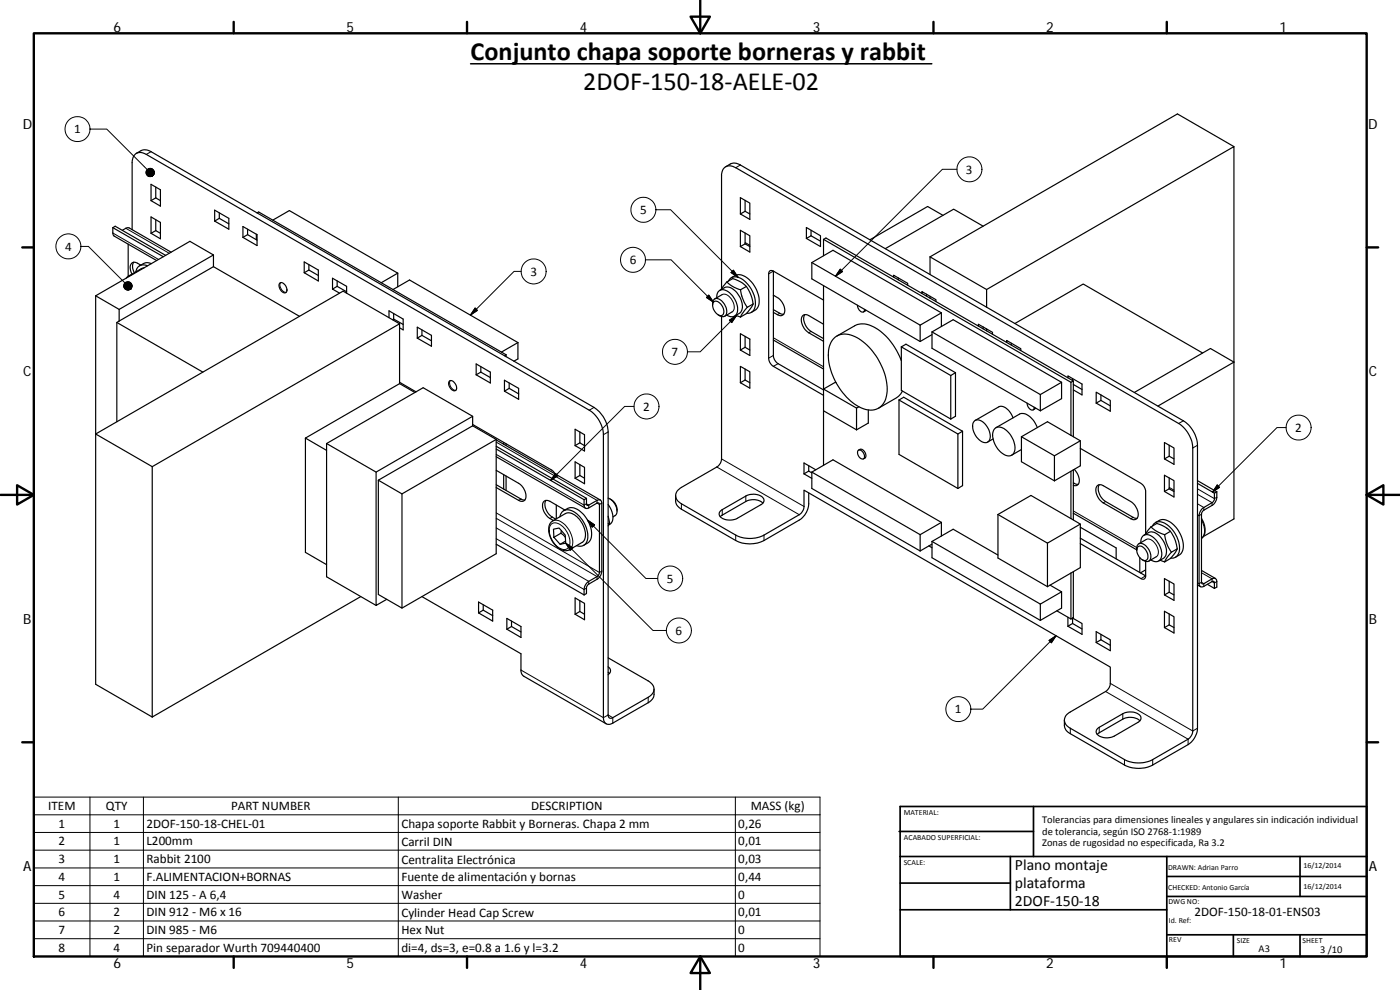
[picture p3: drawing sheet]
<svg xmlns="http://www.w3.org/2000/svg" width="420mm" height="297mm" viewBox="0 0 420 297" stroke-linecap="round" stroke-linejoin="round" font-family="sans-serif">
<g fill="none" stroke="#000" stroke-width=".36">
<path d="M40.9 46l1.4-.8a3.1 3.1 0 0 1 3 .3l133 76.7a9.5 9.5 0 0 1 4.2 7.4v84.9a.85 .85 0 0 0 .4 .9 .85 .85 0 0 0 1-.1l10.6-6.1a2.59 2.59 0 0 0 1.8-2.4 2.59 2.59 0 0 0-1.8-2.5l-12-6.9M45.3 55.3l2.8 1.6v4.9l-2.8-1.6zM46.7 59.4l-1.4 .8M46.7 56.1v3.3M46.7 59.4l1.4 .8M217.8 50l1.4-.8a3 3 0 0 1 3 .3l132.9 76.8a9.4 9.4 0 0 1 4.3 7.3v84.9a6.3 6.3 0 0 1-2.8 4.9l-10.7 6.1a9.3 9.3 0 0 1-8.4 0l-16.3-9.4a2.91 2.91 0 0 1-1.8-2.4v-1.6M222.2 59.3l2.8 1.6v4.9l-2.8-1.6zM370.3 44l-16.9-9.8-74.3 42.9M33.9 68.3v1.9l.4 .6 12.7 7.4M33.9 68.3l15.1 8.7M33.9 68.3l.7-.4 15.1 8.7M36.7 69.1l1.3-.7h.8l12.6 7.3"/>
<path d="M38.5 73.3v9.6M39.7 68.9v-20.1a2.58 2.58 0 0 1 1.2-2.8 2.58 2.58 0 0 1 3 .3l133 76.8a9.4 9.4 0 0 1 4.2 7.3v84.9a1.72 1.72 0 0 0 .8 1.9 1.72 1.72 0 0 0 2-.2l10.6-6.2a3.1 3.1 0 0 0 1.8-2.4v-1.6M40.1 78.7a3.2 3.2 0 0 0 .2 3.1M42.3 79.5l-1-.5a1.42 1.42 0 0 0-1.8 0 1.42 1.42 0 0 0-.4 1.7l.5 1.5M44.3 79.8a2.34 2.34 0 0 0-3.5 1.8M45.3 65.1l2.8 1.6v4.9l-2.8-1.6zM45.4 79.1l-1.4-.3-2.1 1M46.7 69.2l-1.4 .8M46.7 65.9v3.3M46.7 69.2l1.4 .8M64.1 76.5l-7.1-4.1-28.3 16.4M64.1 76.5v3.5"/>
<path d="M64.1 76.5l-28.3 16.3M64.4 63.1l4.3 2.4v3.3l-4.3-2.5zM65.8 65.5l-1.4 .8M65.8 65.5l2.9 1.7M65.8 63.9v1.6M72.9 68l4.2 2.4v3.3l-4.2-2.5zM74.3 70.4l-1.4 .8M74.3 68.8v1.6M74.3 70.4l2.8 1.7M76.9 70.3v1.6M77.1 63.9l.5-.3 74.3 42.8M81.9 66l4.9-2.8 32.6 18.8"/>
<path d="M91.3 78.6l4.2 2.4v3.3l-4.2-2.5zM92.7 79.4v1.6M222.2 69.1l2.8 1.6v4.9l-2.8-1.6zM223.6 60.1v3.3M223.6 69.9v3.3M223.6 73.2l-1.4 .8M223.6 73.2l1.4 .8M223.6 63.4l-1.4 .8M223.6 63.4l1.4 .8M242 68.3l4.2 2.4v3.3l-4.2-2.5zM243.4 69.1v1.6M243.4 70.7l-1.4 .8"/>
<path d="M243.4 70.7l2.8 1.7M243.6 78.8v4.9l32.6 18.8M243.6 78.8l6.4-3.7 32.5 18.8M243.6 78.8l32.6 18.8M247.2 71.8l.7-.4 74.2 42.9M247.2 71.8l74.2 42.9M247.2 71.8v4.9M279.1 77.1l17 9.8M279.1 77.1v5.3M283 64.6l-4.6-2.6-17.3 9.9M295.1 67.9l-8.9-5.1-20.5 11.8M28.7 88.8l7.1 4"/>
<path d="M28.7 88.8v41.4l17 9.8M35.1 96.8l25.8 14.9M35.8 92.8v3.5M35.8 96.3l-.7 .5v29.7M43.2 80.4l-.8 .2-4 2.4-.5 .4M64.1 80l-28.3 16.3M64.1 80l25.8 14.9M84 84.9a1.96 1.96 0 0 1 1.8 2.9 1.99 1.99 0 0 1-2-2.6zM92.7 81l2.8 1.7M92.7 81l-1.4 .8M99.8 86.7v-3.2l4.2 2.4v2M99.8 86.7l2.1 1.2"/>
<path d="M101.2 84.3v1.6M101.2 85.9l2.8 1.6M101.2 85.9l-1.4 .8M116.7 95.3v-2l4.3 2.4v3.3l-1.1-.6M118 86.9l4.9-2.9 32.5 18.8M118.1 95.7l2.9 1.6M118.1 94.1v1.6M118.1 95.7l-.3 .2M119.4 82l-5 2.8M119.4 82v4M119.9 97.2l-74.2 42.8M119.9 97.2l-16.9-9.8-74.3 42.8v75.1l17 9.8"/>
<path d="M119.9 97.2v17.9M125.2 98.2l4.3 2.4v3.3l-4.3-2.4zM126.6 99v1.6M213.9 91.6a1.49 1.49 0 0 1 .6-1.9 1.49 1.49 0 0 1 2 .5 3.7 3.7 0 0 1 1.3 4.5 1.6 1.6 0 0 1-2.2-.2M214.3 90.6a2.22 2.22 0 0 1 2.7 1.7 1.5 1.5 0 0 1-.8 2.4 3.2 3.2 0 0 1-2.1-4zM215.1 89.3a1.99 1.99 0 0 1 1-2.2 1.99 1.99 0 0 1 2.5 .4 6.1 6.1 0 0 1 2.5 6.8 1.96 1.96 0 0 1-3 .2M216 87.1l1.4-.8a4.1 4.1 0 0 1 4.6 2.8 3.9 3.9 0 0 1-.1 4.9l-1.4 .8M216.5 86.6v-33.8a2.6 2.6 0 0 1 1.3-2.8 2.6 2.6 0 0 1 3 .3l132.9 76.8a9.5 9.5 0 0 1 4.3 7.3v84.9a3.3 3.3 0 0 1-1.4 2.5l-10.7 6.1a9.3 9.3 0 0 1-8.4 0l-16.3-9.4a2.57 2.57 0 0 1-1.8-2.4 2.57 2.57 0 0 1 1.8-2.5l10.6-6.1a3.1 3.1 0 0 0 1.4-2.5v-4.8l-91.9-53.1v4.9a3.1 3.1 0 0 1-1.4 2.4l-10.6 6.1a9.4 9.4 0 0 1-8.5 0l-16.3-9.3a2.6 2.6 0 0 1-1.7-2.5 2.6 2.6 0 0 1 1.7-2.5l10.6-6.1a3.1 3.1 0 0 0 1.4-2.4v-42.7M216.7 88.4l-2.2 1.3M218.2 84.6l-1.8 2.3M218.2 84.6l1.7-1 2.4 1 1.7 1.4M218.2 84.6l1.7 1.4 2.3 .9"/>
<path d="M218.6 84.3a2.62 2.62 0 0 1 4.1-.6 8.7 8.7 0 0 1 3.7 8.9 2.17 2.17 0 0 1-2.3 1.4M219.5 83.3l1.1-.6a4.1 4.1 0 0 1 4.6 1.6 8 8 0 0 1 2.3 7.7l-.6 .9-1.4 .8M219.7 93.6l-2.2 1.3M220.9 94.6l1.3 .5M222.2 86.9l.8 2.9 1.3 2.4M224 86l-1.8 .9M224 86l1.3 2.4 .7 2.8M224.3 92.2l-2.1 2.9M226 91.2l-2 2.9-1.8 1M226 91.2l-1.7 1M232.1 88.6l1.2 .7a4.1 4.1 0 0 1 1.8 5.1l-.9 .3-2.1-1M232.1 92.9l2.2 1.2 .9 .2"/>
<path d="M232.1 81.3v25.4a3.1 3.1 0 0 0 1.4 2.4l13.7 7.9M232.3 88.7l-.2 .1M241.5 94.4a4.3 4.3 0 0 0 1.9 5l3.8 2.2M247.2 97.3l-4.5-2.6a1.46 1.46 0 0 0-1.8 0 1.46 1.46 0 0 0-.4 1.8 4.9 4.9 0 0 0 2.2 3.3l4.5 2.6M247.2 90l-15.1-8.7a.86 .86 0 0 0-1-.1 .86 .86 0 0 0-.4 1v25.3a3 3 0 0 0 1.4 2.4l15.1 8.7M247.2 85.7v53.9M257.4 91.6a1.73 1.73 0 0 0 1.8 1.9l.2-.7M259.8 93l-.6 .6M268.2 83.1v-.5l4.2 2.4v.6M269.6 83.4v.6M276.2 97.6v4.9M276.7 88v-.5l4.2 2.4v.6"/>
<path d="M278.1 88.3v.5M279.1 88.9v.6M279.7 99.6l32.5 18.8M279.7 99.6l6.4-3.7 32.5 18.8M279.7 99.6v4.9l32.5 18.8M282.5 93.9l-6.3 3.7M282.5 93.9v4.1M293.6 97.8v-.5l4.3 2.4v.6M295.1 98.1v.6M296.1 86.9l74.2-42.9v64.6M296.1 86.9v5.3M296.1 98.7v.6"/>
<path d="M304.6 97.1l20.5-11.9 35.8 20.7M119.9 115.1l4.6 2.7M119.9 115.1l-28.2 16.3M119.9 114.7l5 2.9M126.6 100.6l2.9 1.7M126.6 100.6l-1.4 .9M134.8 114.4a1.59 1.59 0 0 1 2.2 1.5 .94 .94 0 0 1-.4 1.3 .94 .94 0 0 1-1.3-.6 2.08 2.08 0 0 1-.5-2.2zM142.9 109.2l4.3 2.5v3.2l-4.3-2.4zM144.3 110v1.7M144.3 111.7l2.9 1.6M144.3 111.7l-1.4 .8M151.4 114.1l4.2 2.4v3.3l-4.2-2.4z"/>
<path d="M151.9 106.4l-.5 .3M151.9 106.4v.6M152.8 114.9v1.6M152.8 116.5l2.8 1.7M152.8 116.5l-1.4 .9M155.4 102.8l-4.9 2.8M155.4 102.8v4.9l-1.2 .7M222.2 109.9l2.8 1.6v5l-2.8-1.7zM222.2 100.1l2.8 1.6v5l-2.8-1.7zM223.6 110.7v3.3M223.6 114l1.4 .8M223.6 114l-1.4 .8"/>
<path d="M223.6 104.2l1.4 .8M223.6 104.2l-1.4 .8M223.6 100.9v3.3M232.1 102l15.1 8.7M250.3 101.5a5.5 5.5 0 0 1 6.8-.2 19.1 19.1 0 0 1 9.1 16.8 5 5 0 0 1-7.9 4.2 18.9 18.9 0 0 1-9.6-17.1l.7-2.4zM250.9 114.8l-.2-.1-3.5 2 9.9 5.7M251.2 100.8l5.3-3a6.3 6.3 0 0 1 6.6 .8 19.4 19.4 0 0 1 7.4 9.6M270.5 104.1l14.8 8.6M270.5 104.1v13l14.8 8.6M270.5 104.1l1.4-.8 14.9 8.5M270.8 117.3l-1.5 1.8-5.6 3.4M279.7 100.4l-3.5 2.1"/>
<path d="M285.3 112.7v13M286.8 111.8l-1.5 .9M286.8 111.8v13.1l-1.5 .8M302.1 102.7v-.5l4.3 2.4v.6M303.5 103v.5M312.2 118.4v4.9M318.6 114.7v4.9l-6.4 3.7M318.6 114.7l-6.4 3.7M320.5 113.3v-.5l4.2 2.4v3.3l-2.6-1.5M321.4 114.7l.7-.4v16.7M321.4 114.7v15.9M321.9 113.6v.6"/>
<path d="M322.1 115.4l2.6 1.5M329 117.7l4.2 2.4v3.3l-4.2-2.5zM330.4 118.5v1.6M370.3 108.6l-22.8 13.2M370.3 108.6v47.1l-9.2 5.3M370.3 108.6l-7-4-22.9 13.2M91.7 131.4l6.3 3.7M91.7 131.4v34.3l6.3 3.7M98 133.1l14.9 8.5M98 133.1v40l14.9 8.6M141.8 127.8v-2.9l-28.9 16.7v40.1l3.1-1.9M141.8 127.8l7.1 4v34.3l-28.3 16.4"/>
<path d="M141.8 127.8l-28.3 16.3M141.8 124.9l-14.8-8.6-29 16.8M141.8 127.4l23.8 13.6 1 1.2M148.9 137l26.8 15.5M148.9 134.7l26.4 15.2M148.9 132l31.3 18M148.9 131.8l-28.3 16.4M148.9 133.9l27.1 15.6M151.2 132.8v.5M151.9 133.2v.5M172.6 128.8l2.8 1.6v4.9l-2.8-1.6zM172.6 138.6l2.8 1.6v4.9l-2.8-1.6z"/>
<path d="M174 129.6v3.3M174 132.9l1.4 .8M174 132.9l-1.4 .8M174 139.4v3.3M242.7 139.7v1.7M247.2 123.3l9.9 5.7M257.1 122.4v6.6M257.5 135.2a1.69 1.69 0 0 1 1.9 2.2 1.04 1.04 0 0 1-1.7-.6l-.3-1zM257.7 135.1a1.56 1.56 0 0 1 1.6 .1 1.56 1.56 0 0 1 .6 1.6l-.2 .5-.5 .4M257.8 122l-.7 .4M260.6 123v3.9l-3.5 2.1M269.8 120v16.3l17.7 10.3"/>
<path d="M269.8 120l1.4-.8 17.7 10.2M269.8 120l17.7 10.2M287.5 130.2v16.4M288.9 129.4l-1.4 .8M288.9 129.4v16.3l-1.4 .9M292.4 126.4a2.56 2.56 0 0 1 3.6 1.2 3.8 3.8 0 0 1 .5 5 3 3 0 0 1-3.6-1.8 3.9 3.9 0 0 1-.5-4.4zM298 131.7l-1.6 .9M298.6 128.5a3.1 3.1 0 0 1 4.1 1.3 5.9 5.9 0 0 1 1.4 6.4 2.4 2.4 0 0 1-3.6-.4 6.4 6.4 0 0 1-2.3-6.8zM304 125.4a4.4 4.4 0 0 0-4-3.4l-7.3 4.2M306.5 134.9l-2.9 1.7M306.5 131v7.5l10 5.8M306.5 131l10 5.8"/>
<path d="M308.3 121a1.9 1.9 0 0 0 1.7 2l.3-.3 .1-.5M310.7 122.4l-.6 .6M311.3 128.3a6 6 0 0 0-4.4-4.2l-.9 .1-7.1 4.1M316.5 136.8v7.5M321.4 130.6l-7-4.1-7.9 4.5M321.4 130.6l2.8 1.6v7.6l-7.7 4.5M324.2 134.5l18.2 10.5a3.1 3.1 0 0 1 1.4 2.5v12.6M324.2 132.2l-7.7 4.6M330.4 120.1l2.8 1.7M330.4 120.1l-1.4 .8M349.5 132.8l2.8 1.6v4.9l-2.8-1.6zM350.9 133.6v3.3"/>
<path d="M350.9 136.9l1.4 .8M350.9 136.9l-1.4 .8M45.7 140v75.1M113.5 144.1l7.1 4.1v34.3l-7.1-4.1zM148.9 145.4l7.7 4.5 .9 .1M148.9 141.1l6.7 3.9a4 4 0 0 1 1.8 5.1l-.6 .3-.9-.1-7-4M151.2 142.4v4.3M151.9 142.9v4.3M163.9 150.1a4.2 4.2 0 0 0 1.8 5.1l1.1 .6M165.3 156.7l4.4-2.6a3.7 3.7 0 0 1 4.2 1.8 6.1 6.1 0 0 1 1.3 6.4l-4.4 2.7a4.2 4.2 0 0 1-4.9-2.4l-.3-.4a5 5 0 0 1-.3-5.5zM166.1 158.8l1.7-.4 1.8 2.1 .2 2.5-1.7 .3-1.9-2.1zM167 151.5v4.2"/>
<path d="M168 155.1a2.52 2.52 0 0 1 1.7-2.1 2.52 2.52 0 0 1 2.6 .6 8.6 8.6 0 0 1 3.8 8.9 2.32 2.32 0 0 1-3.1 1.2M168.4 160l1.3 1.2M168.4 160l-2.2 1.2M168.5 159.2l-.1 .8M169.2 153.2l1.1-.6a4.1 4.1 0 0 1 4.7 1.6 8.1 8.1 0 0 1 2.2 7.7l-.6 .9-1.4 .8M169.5 153l-4.5-2.6a1.48 1.48 0 0 0-1.8 .1 1.48 1.48 0 0 0-.4 1.8 5.3 5.3 0 0 0 2.2 3.3l1.1 .6M174 142.7l1.4 .8M174 142.7l-1.4 .8M175.3 149.9v1.7a.87 .87 0 0 0 .4 .9 .87 .87 0 0 0 1-.1l2.5-1.5 .6 .1 .1 20.8-.6 1.1-2.6 1.5a3.1 3.1 0 0 0-1.4 2.5v1.6M175.3 149.9l.7-.4v1.8l.4 .4 2.8-1.6a.87 .87 0 0 1 1-.1 .87 .87 0 0 1 .4 .9v20.5a2.94 2.94 0 0 1-1.4 2.4l-2.8 1.7-.4 .8v1.8l-.7 .4M182.5 151.4a4.8 4.8 0 0 1 .8 5.7l-.6 .4M182.5 154.9l.5 2"/>
<path d="M182.5 149.5a4.1 4.1 0 0 1 2.4 4.9l-.9 .7M183 156.9l-.5 .9M183 156.9l-.5 .3M183.1 149.7a3.7 3.7 0 0 1 2.1 3.7M216.2 153.3l7.6-4.5a4.4 4.4 0 0 1 5.4 .8 1.38 1.38 0 0 1-.8 1.8l-7.1 4.1a4.1 4.1 0 0 1-5.4-1v-.7zM228.9 150.9a4.5 4.5 0 0 0-5.1-.4l-7.7 4.5M241.3 142.2l2.3 1.3M242.7 141.4l-1.4 .8M242.7 141.4l.9 .5M242.7 147.9v3.3a6.1 6.1 0 0 1-2.8 4.8l-10.6 6.2a9.4 9.4 0 0 1-8.5 0l-16.3-9.4a2.96 2.96 0 0 1-1.7-2.5v-1.6M243.6 141.6l6.4-3.6 32.5 18.7M243.6 141.6v5l32.6 18.7"/>
<path d="M243.6 141.6l32.6 18.8M244.8 140.9l-3.5-2v3.3M282.5 156.7v4.1M282.5 156.7l-6.3 3.7M299.5 154.4l14.9 8.6M299.5 154.4v13l14.9 8.6M299.5 154.4l9.9-5.7 12 6.9M321.4 141.4v14.2M321.4 155.6l2.8 1.6v13.1l-9.8 5.7M322.1 144.9l.8 .4h.7M322.1 141v15M322.1 154l19.1 11"/>
<path d="M322.4 140.8a3.7 3.7 0 0 1 1 4.7l-.5 .2-.8-.1M324.2 158.2l10.8 6.2v3.3M324.2 157.2l-9.8 5.8M329.3 145.8l.6-.4 .9 .2 8.6 4.9a4.1 4.1 0 0 1 1.8 5.1l-.9 .4-.6-.2-8.6-4.9a4.1 4.1 0 0 1-1.8-5.1zM329.9 145.4a4.3 4.3 0 0 0 1.9 5.1l8.3 4.7 1.1 .3M345.4 158.1l1.8 1.3 2.3 1M345.4 158.1l-1.7 2.3M345.4 158.1l1.8-1 2.3 1 1.7 1.3M345.9 157.8a2.56 2.56 0 0 1 4-.6 8.5 8.5 0 0 1 3.8 8.9 2.15 2.15 0 0 1-2.3 1.4M346.8 156.8l1.1-.7a4.1 4.1 0 0 1 4.6 1.7 8.1 8.1 0 0 1 2.3 7.7l-.6 .9-1.4 .8M349.5 142.6l2.8 1.6v4.9l-2.8-1.6zM350.9 143.4v3.3"/>
<path d="M350.9 146.7l1.4 .8M350.9 146.7l-1.4 .8M351.2 159.4l-1.7 1M351.2 159.4l1.4 2.5 .7 2.8M359.4 145l5.1 3M359.4 144.2l5.8 3.4M360.6 155.5a4.7 4.7 0 0 1 0 6M364.5 148v1.8l-.3 .6-2.9 1.9a3.1 3.1 0 0 0-1.4 2.4v20.4a.87 .87 0 0 0 .4 .9 .87 .87 0 0 0 1-.1l2.9-1.5 .3 .4v1.8M365.2 147.6l-.7 .4M365.2 147.6v1.6a3.2 3.2 0 0 1-1.4 2.4l-2.7 1.6-.5 .9v20.9l.7 .1 2.5-1.4a.87 .87 0 0 1 1-.1 .87 .87 0 0 1 .4 .9v1.6l-.7 .5M108.3 179l-62.6 36.1M126.6 179l29.7 17.2v5.2l.7 1.3 24.9 14.5"/>
<path d="M148.9 163.3l26.4 15.2M169.7 162.3l-1.6 1M172.6 179.4l2.8 1.6v4.9l-2.8-1.6zM276.2 160.4v4.9M278.8 163.8l.9 .5M279.7 162.5l6.4-3.7 13.4 7.7M279.7 162.5v4.8l32.5 18.8M279.7 162.5l32.5 18.8M279.7 163.3l-3.5 2M314.4 163v13M315.1 175.6l3.5 2M318.6 177.6l-6.4 3.7"/>
<path d="M318.6 177.6v4.9l-6.4 3.6M321.4 171.9v13.8M322.1 171.5v13.8l-.7 .4M324.2 161.5l19.6 11.3M324.2 163.1l18.2 10.5a.85 .85 0 0 0 1 .1 .85 .85 0 0 0 .4-.9v-4.4M341.2 165a1.15 1.15 0 0 1 .8-1.2 1.15 1.15 0 0 1 1.4 .7 2.61 2.61 0 0 1 .6 3.6 2.82 2.82 0 0 1-2.8-3.1 1.4 1.4 0 0 1 .2-1.5 1.4 1.4 0 0 1 1.5-.4 4.1 4.1 0 0 1 2.3 4.8l-.6 .5h-.8M342.1 167.3v4.5M342.4 162.8a2 2 0 0 1 1-2.3 2 2 0 0 1 2.5 .5 6.2 6.2 0 0 1 2.4 6.7 1.93 1.93 0 0 1-2.9 .3M342.8 168l1 .4M343.3 160.6l1.4-.8a3.5 3.5 0 0 1 4 1.9 4.6 4.6 0 0 1 .7 5.6l-1.6 1M343.8 171l-1.5 .9M344 161.9l-2.2 1.3"/>
<path d="M347 167l-2.2 1.4M348.1 168.1l1.4 .5M349.5 173.6l2.8 1.6v4.9l-2.8-1.6zM349.5 160.4l.7 2.8 1.4 2.5M350.9 174.4v3.3M350.9 177.7l1.4 .8M350.9 177.7l-1.4 .8M351.6 165.7l-1.4 1.6-.7 1.3M353.3 164.7l-.5 .9-1.6 2-1.7 1M353.3 164.7l-1.7 1M359.4 175.5l.9 .5M360.6 171.2l4.2 2.4"/>
<path d="M362.4 175.3l2.1 1.3M143.6 180.6l4.3 2.5v3.3l-4.3-2.5zM145 181.4v1.7M145 183.1l2.9 1.6M145 183.1l-1.4 .8M152.1 185.5l4.2 2.5v3.3l-4.2-2.5zM153.5 186.4v1.6M153.5 188l2.8 1.6M153.5 188l-1.4 .8M174 180.2v3.3M174 183.5l1.4 .8M174 183.5l-1.4 .8"/>
<path d="M312.2 181.3v4.8M317.2 183.3l4.2 2.4M320.5 185.2v2.7M321.9 187.1v-1.7l2.8 1.7v3.2l-4.2-2.4M321.9 187.1l-1.4 .8M321.9 187.1l2.8 1.6M329 189.5l4.2 2.5v3.2l-4.2-2.4zM330.4 190.3v1.7M330.4 192l-1.4 .8M330.4 192l2.8 1.6M349.5 183.4l2.8 1.6v4.9l-2.8-1.6zM350.9 187.5l1.4 .8"/>
<path d="M350.9 187.5l-1.4 .8M350.9 184.2v3.3M182.5 200.1a1.34 1.34 0 0 1 0 2.3M182.5 201.7l.4 .4M329.4 218.6l7.6-4.5a4.1 4.1 0 0 1 5.4 1l-.1 .8-.5 .7-7.4 4.3a4.2 4.2 0 0 1-5.4-1v-.8zM342.1 216.3a4.7 4.7 0 0 0-5.1-.5l-7.7 4.5"/>
</g>
<g fill="none" stroke="#000" stroke-width=".3">
<path d="M27 38.7a3.7 3.7 0 0 1-5.5 3.2 3.7 3.7 0 0 1-.3-6.4 3.7 3.7 0 0 1 5.8 2.7v.5h5l12.2 12.2M45.3 45.5l-1.4 .8M222.2 49.5l-1.4 .8M287.2 50.8h-4.4l-32 32.1M24.3 73.9a3.8 3.8 0 0 1-5.6 3.2 3.8 3.8 0 0 1-.3-6.4 3.8 3.8 0 0 1 5.8 2.7l.1 .5h2.2l11 11M33.9 69.9l13.7 8M37.8 68.5l13 7.5M193.7 78a3.7 3.7 0 0 1-5.5 3.2 3.7 3.7 0 0 1-.3-6.4 3.7 3.7 0 0 1 5.8 2.7v.5h7.7l12.7 12.7M196.8 62.9a3.8 3.8 0 0 1-5.5 3.3 3.8 3.8 0 0 1-.3-6.4 3.8 3.8 0 0 1 5.8 2.7v.4h4.5l20.2 20.3M223.6 72.8l1.4 .8M39.4 82.6l-.8 .2M84.2 84.8a2.11 2.11 0 0 0 1.7 2.9"/>
<path d="M142.6 92.4l.7 .7-2.1 1.5zM156.4 81.4h-2.1l-13.1 13.2M212.7 88.5l1.4 2.2-2.1-1.4zM216.7 88.4a3.1 3.1 0 0 1 3.5 2.6 2.13 2.13 0 0 1-.5 2.6M218.9 96.1l2.1-1.4-1.4 2.1zM220.1 81.1l1.4 2.1-2.1-1.4zM221 94.7l-10.9 10.9h-3.8a3.7 3.7 0 0 0-5.4-3.5 3.7 3.7 0 0 0-.5 6.4 3.7 3.7 0 0 0 5.9-2.5v-.4M232.1 81.3l-1.4 .9M234 94l-.7 .4M243.4 99.4l-.7 .4M252.2 80.8l.7 .7-2.1 1.4zM135.1 114.2a2.12 2.12 0 0 0 1.7 2.9"/>
<path d="M232.1 101.3l15.1 8.7M232.1 106.7l-1.4 .8M233.5 109.1l-1.4 .8M148.9 136.3l26.4 15.3 .7-.4 .7 .4v.8M148.9 132.7l30.3 17.4v.8l.7 .5 .7-.5M178.3 122.2l-1.4 .9M182.5 129.6l-1.4 .8M190.3 121.9h-2.8l-22.2 22.2M216.5 137.7l24.8 14.3M355.1 126.3l-1.4 .8M359.4 133.6l-1.4 .8M386 128.3h-2.8l-19.3 19.3"/>
<path d="M148.9 158.4l27.8 16v.9M148.9 155.5l30.3 17.5v.8M148.9 153.9l31 17.9 .7-.4M156.3 149.7l-.7 .4M165.4 157.3a2.86 2.86 0 0 1 3.9 1.1 5.5 5.5 0 0 1 1.4 5.8 2.44 2.44 0 0 1-3.8-.5 5.7 5.7 0 0 1-1.7-6.2zM165.7 155.2l-.7 .4M165.9 156.3a3.6 3.6 0 0 1 4.2 1.8 6.3 6.3 0 0 1 1.4 6.2l-.7 .7M166.7 142l.7 .7-2.1 1.4zM176.3 156l2.1 1.5-.7 .7zM176.3 156l17.5 17.6h3.6M204.5 151.2v1.6M215.1 140.1l24.8 14.3"/>
<path d="M216.8 152.9v1.7M223.8 148.8v1.7M322.1 153.3l19.1 11M322.4 145l-.3 .2M331.8 150.5l-.7 .4M340.1 155.2l-.7 .4M350.9 146.2l1.4 .9M359.4 151.2l1.9 1.1v.8M359.4 146.7l5.1 2.9 .7-.4M359.4 148.3l4.4 2.5v.8M360.6 156a4.5 4.5 0 0 1 0 5.5M360.6 154.3l-.7 .4-.5-.3"/>
<path d="M365.3 145.5l.7 .7-2.1 1.4zM148.9 161.6l26.4 15.3 .7-.4M169.8 163l2.1 1.4-.7 .7zM169.8 163l26.2 26.2h4M220.8 160.5v1.7M229.3 160.5v1.7M343.8 172.8l-1.4 .8M344 161.9a3.2 3.2 0 0 1 3.5 3 1.92 1.92 0 0 1-.5 2.1M359.4 174.8l.5 .3 .7-.4 .7 .4v.8M360.6 171.9l3.2 1.8v.8l.7 .4 .7-.4M314.8 192.2l2.1-1.4-1.4 2zM316.9 190.8l-22 22h-3.6a3.7 3.7 0 0 0-5.5-3.3 3.7 3.7 0 0 0-.3 6.4 3.7 3.7 0 0 0 5.8-2.7v-.4"/>
<path d="M156.3 201l24.8 14.3 1.4-.8 1.4 .8v1.7M194.5 209.2v1.6M321.2 218.5v1.6M329.9 218.2v1.7M331.8 207.5l24.8 14.3v1.6M333.2 205l24.8 14.3 1.4-.8M337 214.1v1.7M10.1 239.2h236v47.8h-236zM27 239.2v47.8M43 239.2v47.8M119.5 239.2v47.8M220.7 239.2v47.8"/>
<path d="M337.5 227.9v1.6M345.9 227.9v1.6M10.1 244.5h236M10.1 249.8h236M10.1 255.1h236M10.1 260.4h236M10.1 265.7h236M10.1 271h236M10.1 276.3h236M10.1 281.6h236"/>
<circle cx="290.9" cy="50.8" r="3.8"/>
<circle cx="160.2" cy="81.4" r="3.7"/>
<circle cx="194" cy="122" r="3.7"/>
<circle cx="389.7" cy="128.3" r="3.8"/>
<circle cx="201.1" cy="173.6" r="3.7"/>
<circle cx="203.7" cy="189.2" r="3.8"/>
</g>
<g fill="none" stroke="#000" stroke-width=".71">
<path d="M10.1 10h400.1v277h-400.1zM70.1 6.6v3.4M140.2 6.6v3.4M207.3 5h5.8l-2.9 5zM210.2 0v10M280.2 6.6v3.4M350.2 6.6v3.4M6.7 74.2h3.4M410.2 74.2h3.4M.2 148.5h9.9M5.1 145.6l5 2.9-5 2.9zM410.2 148.5l5-2.9v5.8z"/>
<path d="M410.2 148.5h9.9M6.7 222.7h3.4M410.2 222.7h3.4M70.1 287v3.4M140.2 287v3.4M210.2 287l2.9 5h-5.8zM210.2 287v10M280.2 287v3.4M350.2 287v3.4"/>
</g>
<g fill="none" stroke="#000" stroke-width=".51">
<path d="M269.8 249.5h40.4M270.1 257h140.1M270.1 242h140.1v45h-140.1zM303.2 257v16M310.2 242v15M350.2 257v30M390.2 257v12M270.1 273h80.1M270.1 265h33.1M350.2 269h60M350.2 263h60M350.2 280.5h60"/>
<path d="M370.2 280.5v6.5M390.2 280.5v6.5"/>
</g>
<g fill="#000" stroke="#000" stroke-width=".3">
<path d="M46.2 52.2l-.3 .4zM46.3 51.9l-.4 .7zM46.3 51.7l-.4 .9zM46.3 51.4l-.4 1.2zM46.1 51.1l.2 .3-.4 1.2zM46 50.9l.1 .2-.2 1.5zM45.8 50.8l.2 .1-.1 1.7zM45.6 50.6l.2 .2 .1 1.8zM45.3 50.5l.3 .1 .3 2zM45 50.5h.3l.6 2.1zM44.8 50.5h.2l.9 2.1zM44.5 50.7l.3-.2 1.1 2.1z"/>
<path d="M44.3 50.8l.2-.1 1.4 1.9zM44.1 51l.2-.2 1.6 1.8zM44.1 51l1.8 1.6-2-1.4zM43.9 51.2l2 1.4-2.1-1.1zM43.8 51.5l2.1 1.1-2.1-.9zM43.8 51.7l2.1 .9-2.1-.6zM43.8 52l2.1 .6-2-.4zM43.9 52.2l2 .4-1.8-.1zM44.1 52.5l1.8 .1-1.7 .1zM44.2 52.7l1.7-.1-1.5 .3zM44.4 52.9l1.5-.3zM44.7 53l1.2-.4z"/>
<path d="M45 53l.9-.4zM45.2 53l.7-.4zM45.5 52.9l.4-.3zM45.7 52.8l.2-.2zM39.5 86.2l-.2 .5zM39.6 86l-.3 .7zM39.6 85.7l-.3 1zM39.6 85.4l-.3 1.3zM39.4 85.2l.2 .2-.3 1.3zM39.3 84.9l.1 .3-.1 1.5zM39.1 84.8l.2 .1v1.8zM38.9 84.6l.2 .2 .2 1.9z"/>
<path d="M38.6 84.6h.3l.4 2.1zM38.3 84.5l.3 .1 .7 2.1zM38.1 84.6l.2-.1 1 2.2zM37.8 84.6h.3l1.2 2.1zM37.6 84.8l.2-.2 1.5 2.1zM37.4 85l.2-.2 1.7 1.9zM37.4 85l1.9 1.7-2.1-1.5zM37.2 85.2l2.1 1.5-2.1-1.2zM37.2 85.5l2.1 1.2-2.2-1zM37.1 85.7l2.2 1-2.2-.7zM37.1 86l2.2 .7-2.1-.4zM37.2 86.3l2.1 .4-1.9-.2z"/>
<path d="M37.4 86.5l1.9 .2h-1.8zM37.5 86.7h1.8l-1.5 .2zM37.8 86.9l1.5-.2zM38 87l1.3-.3zM38.3 87l1-.3zM38.5 87l.8-.3zM38.8 86.9l.5-.2zM39 86.8l.3-.1zM142.6 92.4l.7 .7-2.1 1.5zM212.7 88.5l1.4 2.2-2.1-1.4zM220.1 81.1l1.4 2.1-2.1-1.4zM218.9 96.1l2.1-1.4-1.4 2.1z"/>
<path d="M252.2 80.8l.7 .7-2.1 1.4zM166.7 142l.7 .7-2.1 1.4zM176.3 156l2.1 1.5-.7 .7zM365.3 145.5l.7 .7-2.1 1.4zM169.8 163l2.1 1.4-.7 .7zM314.8 192.2l2.1-1.4-1.4 2z"/>
</g>
<path d="M141.2 19.1h138.4" fill="none" stroke="#000" stroke-width=".46"/>
<g font-size="7.9">
<text x="141.2" y="18">Conjunto chapa soporte borneras y rabbit</text>
<text x="175" y="27">2DOF‐150‐18‐AELE‐02</text>
</g>
<g font-size="4.7">
<text x="304.6" y="261.2">Plano montaje</text>
<text x="304.6" y="266.6">plataforma</text>
<text x="304.6" y="272">2DOF‐150‐18</text>
</g>
<g font-size="4.2">
<text x="34" y="9.6">6</text>
<text x="104" y="9.6">5</text>
<text x="174" y="9.6">4</text>
<text x="244" y="9.6">3</text>
<text x="314" y="9.6">2</text>
<text x="384" y="9.6">1</text>
<text x="6.8" y="38.7">D</text>
<text x="410.6" y="38.7">D</text>
<text x="7" y="112.9">C</text>
<text x="410.8" y="112.9">C</text>
<text x="7" y="187.1">B</text>
<text x="410.8" y="187.1">B</text>
<text x="7" y="261.3">A</text>
<text x="410.8" y="261.3">A</text>
<text x="34" y="290.4">6</text>
<text x="104" y="290.4">5</text>
<text x="174" y="290.4">4</text>
<text x="244" y="290.4">3</text>
<text x="314" y="290.4">2</text>
<text x="384" y="290.4">1</text>
</g>
<g font-size="3.9">
<text x="22.3" y="40">1</text>
<text x="289.9" y="52.1">3</text>
<text x="192.1" y="64.2">5</text>
<text x="19.5" y="75.2">4</text>
<text x="159.2" y="82.7">3</text>
<text x="189" y="79.2">6</text>
<text x="201.6" y="106.8">7</text>
<text x="193" y="123.2">2</text>
<text x="388.7" y="129.6">2</text>
<text x="200.2" y="174.8">5</text>
<text x="202.8" y="190.4">6</text>
<text x="286.6" y="214">1</text>
<text x="14.5" y="243">ITEM</text>
<text x="31.8" y="243.1">QTY</text>
<text x="69.4" y="243">PART NUMBER</text>
<text x="159.4" y="243.1">DESCRIPTION</text>
<text x="225.3" y="243.2">MASS (kg)</text>
<text x="17.6" y="248.3">1</text>
<text x="34" y="248.3">1</text>
<text x="44" y="248.4">2DOF‐150‐18‐CHEL‐01</text>
<text x="120.4" y="248.5">Chapa soporte Rabbit y Borneras. Chapa 2 mm</text>
<text x="221.6" y="248.4">0,26</text>
<text x="17.6" y="253.7">2</text>
<text x="34" y="253.7">1</text>
<text x="44" y="253.7">L200mm</text>
<text x="120.4" y="253.8">Carril DIN</text>
<text x="221.6" y="253.7">0,01</text>
<text x="17.6" y="259">3</text>
<text x="34" y="259">1</text>
<text x="44" y="259.1">Rabbit 2100</text>
<text x="120.4" y="259.1">Centralita Electrónica</text>
<text x="221.6" y="259">0,03</text>
<text x="17.6" y="269.6">5</text>
<text x="17.6" y="264.3">4</text>
<text x="34" y="269.6">4</text>
<text x="34" y="264.3">1</text>
<text x="44" y="269.6">DIN 125 ‐ A 6,4</text>
<text x="44" y="264.3">F.ALIMENTACION+BORNAS</text>
<text x="120.4" y="264.4">Fuente de alimentación y bornas</text>
<text x="120.4" y="269.7">Washer</text>
<text x="221.6" y="264.3">0,44</text>
<text x="221.6" y="269.6">0</text>
<text x="17.6" y="274.9">6</text>
<text x="34" y="274.9">2</text>
<text x="44" y="274.9">DIN 912 ‐ M6 x 16</text>
<text x="120.4" y="275">Cylinder Head Cap Screw</text>
<text x="221.6" y="274.9">0,01</text>
<text x="358.5" y="274.9">2DOF‐150‐18‐01‐ENS03</text>
<text x="17.6" y="280.2">7</text>
<text x="34" y="280.2">2</text>
<text x="44" y="280.2">DIN 985 ‐ M6</text>
<text x="120.4" y="280.2">Hex Nut</text>
<text x="221.6" y="280.2">0</text>
<text x="17.6" y="285.6">8</text>
<text x="34" y="285.6">4</text>
<text x="44" y="285.6">Pin separador Wurth 709440400</text>
<text x="120.4" y="285.6">di=4, ds=3, e=0.8 a 1.6 y l=3.2</text>
<text x="221.6" y="285.6">0</text>
</g>
<g font-size="3.1">
<text x="312.8" y="246.8">Tolerancias para dimensiones lineales y angulares sin indicación individual</text>
<text x="312.8" y="250.4">de tolerancia, según ISO 2768‐1:1989</text>
<text x="312.8" y="254">Zonas de rugosidad no especificada, Ra 3.2</text>
<text x="377.7" y="285.6">A3</text>
<text x="396.2" y="285.9">3 /10</text>
</g>
<g font-size="2.4">
<text x="271.2" y="244.4">MATERIAL:</text>
<text x="271.3" y="251.9">ACABADO SUPERFICIAL:</text>
<text x="271.2" y="259.7">SCALE:</text>
<text x="350.6" y="260.9">DRAWN: Adrian Parro</text>
<text x="391.2" y="260.6">16/12/2014</text>
<text x="350.6" y="267">CHECKED: Antonio García</text>
<text x="391.2" y="266.6">16/12/2014</text>
<text x="350.7" y="271.4">DWG NO:</text>
<text x="350.8" y="276.8">Id. Ref:</text>
<text x="350.8" y="282.8">REV</text>
<text x="371.2" y="282.9">SIZE</text>
<text x="390.9" y="282.9">SHEET</text>
</g>
</svg>
